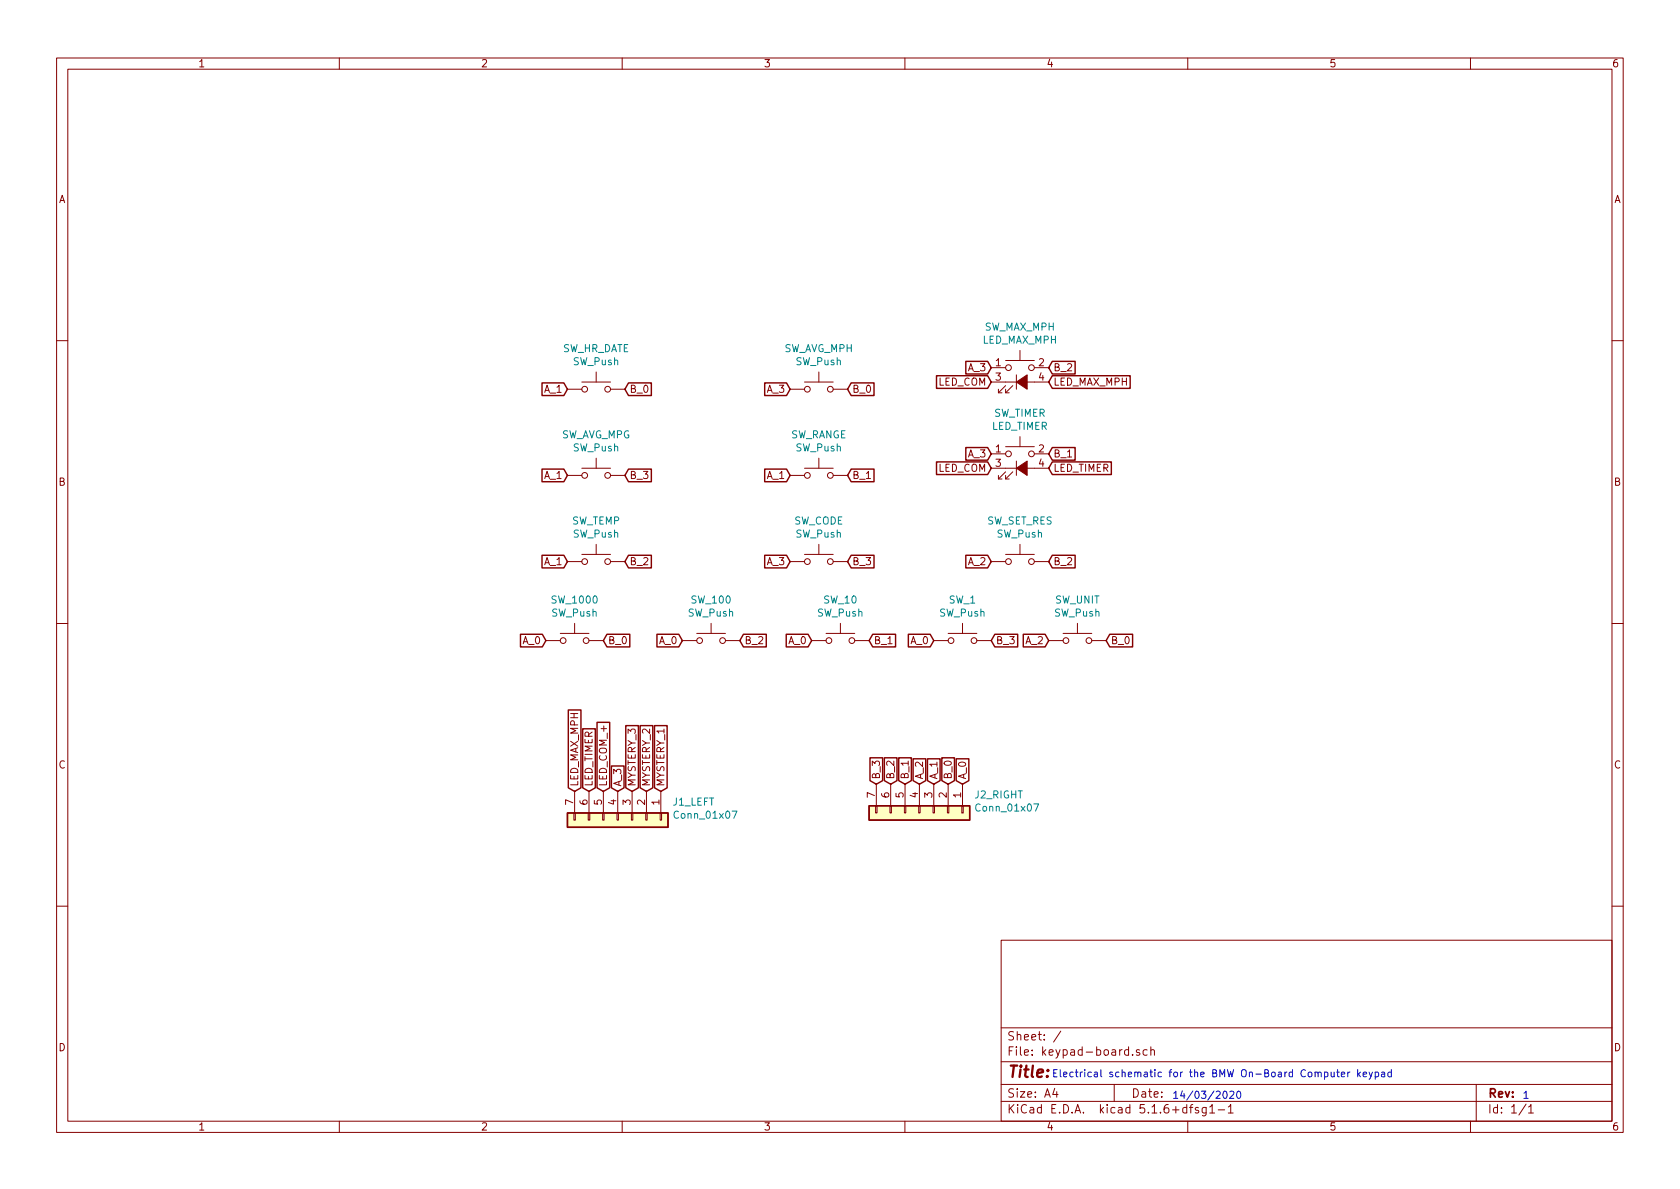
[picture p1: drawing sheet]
<svg xmlns="http://www.w3.org/2000/svg" width="297mm" height="210mm" viewBox="0 0 297 210" stroke-linecap="round" stroke-linejoin="round" font-family="sans-serif">
<g fill="none" stroke="#840000" stroke-width=".18">
<path d="M10 10.3h277v189.9h-277zM12 12.2h273v186.1h-273zM60 10.3v1.9M110 10.3v1.9M160 10.3v1.9M210 10.3v1.9M260 10.3v1.9M10 60.2h2M100.3 68.8h2.6M102.9 67.6h5M105.4 65.8v1.8M107.9 68.8h2.6"/>
<path d="M139.7 68.8h2.5M142.2 67.6h5.1M144.8 65.8v1.8M147.3 68.8h2.6M175.3 67.6h10.1M175.3 65h2.5M176.5 68.8v.7h.7M177.8 68.8v.7h.6M177.8 79h5.1M177.8 68.2l-1.3 1.3M177.8 63.7h5.1M179.1 68.2l-1.3 1.3"/>
<path d="M179.7 66.3v2.5M180.3 62v1.7M180.3 77.2v1.8M182.9 65h2.5M285 60.2h2M100.3 84.1h2.6M100.3 99.3h2.6M102.9 82.8h5M102.9 98h5M105.4 81v1.8M105.4 96.3v1.7M107.9 84.1h2.6"/>
<path d="M107.9 99.3h2.6M139.7 84.1h2.5M139.7 99.3h2.5M142.2 82.8h5.1M142.2 98h5.1M144.8 81v1.8M144.8 96.3v1.7M147.3 84.1h2.6M147.3 99.3h2.6M175.3 82.8h10.1M175.3 80.3h2.5M175.3 99.3h2.5"/>
<path d="M176.5 84.1v.6h.7M177.8 84.1v.6h.6M177.8 83.4l-1.3 1.3M177.8 98h5.1M179.1 83.4l-1.3 1.3M179.7 81.5v2.6M180.3 96.3v1.7M182.9 80.3h2.5M182.9 99.3h2.5M10 110.3h2M96.5 113.3h2.6M99.1 112h5"/>
<path d="M101.6 110.2v1.8M104.1 113.3h2.6M120.6 113.3h2.6M123.2 112h5.1M125.7 110.2v1.8M128.3 113.3h2.5M143.5 113.3h2.5M146 112h5.1M148.6 110.2v1.8M151.1 113.3h2.6M165.1 113.3h2.5M167.6 112h5.1"/>
<path d="M170.2 110.2v1.8M172.7 113.3h2.6M185.4 113.3h2.6M188 112h5M190.5 110.2v1.8M193 113.3h2.6M285 110.3h2M101.6 139.9v3.9M104.1 139.9v3.9M106.7 139.9v3.9M109.2 139.9v3.9M111.8 139.9v3.9"/>
<path d="M114.3 139.9v3.9M116.8 139.9v3.9M154.9 138.7v3.8M157.5 138.7v3.8M160 138.7v3.8M162.6 138.7v3.8M165.1 138.7v3.8M167.6 138.7v3.8M170.2 138.7v3.8M101.5 143.8h.2v1.2h-.2zM104 143.8h.3v1.2h-.3zM106.6 143.8h.2v1.2h-.2z"/>
<path d="M109.1 143.8h.2v1.2h-.2zM111.6 143.8h.3v1.2h-.3zM114.2 143.8h.2v1.2h-.2zM116.7 143.8h.3v1.2h-.3zM154.8 142.5h.3v1.3h-.3zM157.4 142.5h.2v1.3h-.2zM159.9 142.5h.2v1.3h-.2zM162.4 142.5h.3v1.3h-.3zM165 142.5h.2v1.3h-.2zM167.5 142.5h.3v1.3h-.3zM170.1 142.5h.2v1.3h-.2zM10 160.2h2"/>
<path d="M177 166.3h108v32h-108zM285 160.2h2M60 198.3v1.9M110 198.3v1.9M160 198.3v1.9M177 194.8h108M177 191.8h108M177 187.8h108M177 181.8h108M186.5 192.5l-.4 1h1M186.8 193v1M187.6 182.3l-1.3 2"/>
<path d="M197 191.8v3M200.3 186.5v.1M201.5 185.7l-.4-.1-.2 .2 .1 .2 .5 .2v.3h-.6M202.8 185.7l-.4-.1-.3 .3 .1 .6 .2 .1 .4-.1M203.5 185.7l.2-.1 .3 .1 .1 .9M203.5 185.1v1.5M210 198.3v1.9M210.3 195.8h.6M210.9 195.3l-.4 .2v1.3M211.9 195.9l-.4-.1-.2 .2 .1 .3 .5 .1v.3h-.6M213.3 195.8v1.2l-.3 .3h-.4M213.3 195.9l-.5-.1-.3 .3 .1 .6 .2 .1 .5-.1"/>
<path d="M213.9 195.8l.4-.5v1.5M213.9 196.8h.9M215.4 196.3h1.1M217.2 195.8l.4-.5v1.5M217.2 196.8h.8M260 198.3v1.9M261 191.8v6.5M269.8 195.2l-1.2 2M270.3 195.8l.4-.5v1.5M270.3 196.8h.8"/>
<circle cx="103.4" cy="68.8" r=".51"/>
<circle cx="107.4" cy="68.8" r=".51"/>
<circle cx="142.7" cy="68.8" r=".51"/>
<circle cx="146.8" cy="68.8" r=".51"/>
<circle cx="178.3" cy="65" r=".51"/>
<circle cx="182.4" cy="65" r=".51"/>
<circle cx="103.4" cy="99.3" r=".51"/>
<circle cx="103.4" cy="84.1" r=".51"/>
<circle cx="107.4" cy="84.1" r=".51"/>
<circle cx="107.4" cy="99.3" r=".51"/>
<circle cx="142.7" cy="99.3" r=".51"/>
<circle cx="142.7" cy="84.1" r=".51"/>
<circle cx="146.8" cy="99.3" r=".51"/>
<circle cx="146.8" cy="84.1" r=".51"/>
<circle cx="178.3" cy="80.3" r=".51"/>
<circle cx="178.3" cy="99.3" r=".51"/>
<circle cx="182.4" cy="80.3" r=".51"/>
<circle cx="182.4" cy="99.3" r=".51"/>
<circle cx="99.6" cy="113.3" r=".51"/>
<circle cx="103.6" cy="113.3" r=".51"/>
<circle cx="123.7" cy="113.3" r=".51"/>
<circle cx="127.8" cy="113.3" r=".51"/>
<circle cx="146.6" cy="113.3" r=".51"/>
<circle cx="150.6" cy="113.3" r=".51"/>
<circle cx="168.1" cy="113.3" r=".51"/>
<circle cx="172.2" cy="113.3" r=".51"/>
<circle cx="188.5" cy="113.3" r=".51"/>
<circle cx="192.5" cy="113.3" r=".51"/>
</g>
<g fill="#ffffc2" stroke="#ffffc2" stroke-width=".18">
<path d="M153.7 142.5h17.7v2.5h-17.7z"/>
<path d="M100.3 143.8h17.8v2.5h-17.8z"/>
</g>
<g fill="none" stroke="#840000" stroke-width=".25">
<path d="M95.8 67.7h3.9l.6 1.1-.6 1.1h-3.9zM111.1 67.7h4.1v2.2h-4.1l-.6-1.1zM135.2 67.7h3.9l.6 1.1-.6 1.1h-3.9zM150.5 67.7h4v2.2h-4l-.6-1.1zM165.6 66.4h9l.7 1.2-.7 1.1h-9zM170.8 79.1h3.8l.7 1.2-.7 1.1h-3.8zM170.8 63.9h3.8l.7 1.1-.7 1.1h-3.8zM186.1 79.1h4v2.3h-4l-.7-1.1zM186.1 63.9h4v2.2h-4l-.7-1.1zM186.1 66.4h13.7v2.3h-13.7l-.7-1.1zM95.8 98.2h3.9l.6 1.1-.6 1.1h-3.9zM95.8 83h3.9l.6 1.1-.6 1.1h-3.9z"/>
<path d="M111.1 98.2h4.1v2.2h-4.1l-.6-1.1zM111.1 83h4.1v2.2h-4.1l-.6-1.1zM135.2 98.2h3.9l.6 1.1-.6 1.1h-3.9zM135.2 83h3.9l.6 1.1-.6 1.1h-3.9zM150.5 83h4v2.2h-4l-.6-1.1zM150.5 98.2h4v2.2h-4l-.6-1.1zM165.6 81.7h9l.7 1.1-.7 1.1h-9zM170.8 98.2h3.8l.7 1.1-.7 1.1h-3.8zM186.1 98.2h4v2.2h-4l-.7-1.1zM186.1 81.7h10.4v2.2h-10.4l-.7-1.1zM92 112.2h3.9l.6 1.1-.6 1.1h-3.9zM107.3 112.2h4.1v2.2h-4.1l-.6-1.1z"/>
<path d="M116.2 112.2h3.8l.6 1.1-.6 1.1h-3.8zM131.4 112.2h4.1v2.2h-4.1l-.6-1.1zM139 112.2h3.9l.6 1.1-.6 1.1h-3.9zM154.3 112.2h4v2.2h-4l-.6-1.1zM160.6 112.2h3.9l.6 1.1-.6 1.1h-3.9zM175.9 112.2h4v2.2h-4l-.6-1.1zM180.9 112.2h3.9l.6 1.1-.6 1.1h-3.9zM196.2 112.2h4.1v2.2h-4.1l-.6-1.1zM100.5 125.5h2.2v13.8l-1.1 .6-1.1-.6zM103 128.9h2.3v10.4l-1.2 .6-1.1-.6zM105.6 127.7h2.2v11.6l-1.1 .6-1.1-.6zM108.1 135.5h2.2v3.8l-1.1 .6-1.1-.6z"/>
<path d="M110.6 128.3h2.3v11l-1.1 .6-1.2-.6zM113.2 128.3h2.2v11l-1.1 .6-1.1-.6zM115.7 128.3h2.3v11l-1.2 .6-1.1-.6zM153.8 134h2.3v4l-1.2 .7-1.1-.7zM156.4 134h2.2v4l-1.1 .7-1.1-.7zM158.9 134h2.2v4l-1.1 .7-1.1-.7zM161.4 134.2h2.3v3.8l-1.1 .7-1.2-.7zM164 134.2h2.2v3.8l-1.1 .7-1.1-.7zM166.5 134h2.3v4l-1.2 .7-1.1-.7zM169.1 134.2h2.2v3.8l-1.1 .7-1.1-.7zM100.3 143.8h17.8v2.5h-17.8zM153.7 142.5h17.7v2.5h-17.7z"/>
</g>
<path d="M129.4 143.4h.9l-.6 1.3M182.8 142.2h.8l-.5 1.2" fill="none" stroke="#008484" stroke-width=".18"/>
<g fill="#840000" stroke="#840000" stroke-width=".18">
<path d="M179.7 82.8l1.9-1.3v2.6z"/>
<path d="M179.7 67.6l1.9-1.3v2.5z"/>
</g>
<g fill="none" stroke="#0000c2" stroke-width=".18">
<path d="M186.3 189.8h.4M186.9 189.1h-.6v1.3h.6M187.5 189.1v1.1l.1 .2M188.1 190l.5-.1v-.3h-.4l-.1 .2v.6h.5M189.7 189.6h-.3l-.2 .2 .1 .6h.4M190.1 189.6h.5M190.3 189.1v1.1l.3 .2M191 189.6v.8M191.4 189.6l-.4 .2M191.8 189.1v.2M191.8 189.6v.8M193 189.6h-.4l-.2 .2 .1 .6h.5"/>
<path d="M193.5 189.6h.5v.8M194 189.9h-.4l-.2 .2 .1 .3h.5M207.5 193.3l.4-.3v1.2M207.5 194.2h.8M209 192.9l-.3 .9h.8M209.3 193.4v.8M210.9 192.9l-1.1 1.6M243.2 189.6h.3l.3 .2-.2 .6h-.4M244.3 189.6h.5v.8M244.8 189.9h-.4l-.2 .2 .1 .3h.5M246 189.6h-.4l-.2 .2 .1 .6h.5M246 189.1v1.3"/>
</g>
<text font-size="2.8" fill="#840000" x="178" y="190.5">Title:</text>
<g font-size="2.1" fill="#840000">
<text x="178" y="184">Sheet: /</text>
<text x="178" y="186.7">File: keypad-board.sch</text>
<text x="178" y="196.9">KiCad E.D.A. kicad 5.1.6+dfsg1-1</text>
<text x="178" y="194.1">Size: A4</text>
<text x="200" y="194.1">Date:</text>
<text x="263" y="194.1">Rev:</text>
<text x="263" y="196.9">Id: 1/1</text>
</g>
<g font-size="1.8" fill="#840000">
<text x="35" y="11.9">1</text>
<text x="85" y="11.9">2</text>
<text x="135" y="11.9">3</text>
<text x="185" y="11.9">4</text>
<text x="235" y="11.9">5</text>
<text x="285" y="11.9">6</text>
<text x="10.4" y="35.9">A</text>
<text x="285.4" y="35.9">A</text>
<text x="171.2" y="65.7">A_3</text>
<text x="176" y="64.8">1</text>
<text x="183.7" y="64.8">2</text>
<text x="186.2" y="65.7">B_2</text>
<text x="96.3" y="69.5">A_1</text>
<text x="111.3" y="69.5">B_0</text>
<text x="135.7" y="69.5">A_3</text>
<text x="150.6" y="69.5">B_0</text>
<text x="165.8" y="68.2">LED_COM</text>
<text x="176" y="67.3">3</text>
<text x="183.7" y="67.3">4</text>
<text x="186.2" y="68.2">LED_MAX_MPH</text>
<text x="165.8" y="83.4">LED_COM</text>
<text x="171.2" y="80.9">A_3</text>
<text x="176" y="80">1</text>
<text x="176" y="82.5">3</text>
<text x="183.7" y="80">2</text>
<text x="183.7" y="82.5">4</text>
<text x="186.2" y="80.9">B_1</text>
<text x="186.2" y="83.4">LED_TIMER</text>
<text x="10.4" y="85.9">B</text>
<text x="96.3" y="84.7">A_1</text>
<text x="111.3" y="84.7">B_3</text>
<text x="135.7" y="84.7">A_1</text>
<text x="150.6" y="84.7">B_1</text>
<text x="285.4" y="85.9">B</text>
<text x="96.3" y="99.9">A_1</text>
<text x="111.3" y="99.9">B_2</text>
<text x="135.7" y="99.9">A_3</text>
<text x="150.6" y="99.9">B_3</text>
<text x="171.2" y="99.9">A_2</text>
<text x="186.2" y="99.9">B_2</text>
<text x="92.5" y="113.9">A_0</text>
<text x="107.5" y="113.9">B_0</text>
<text x="116.6" y="113.9">A_0</text>
<text x="131.6" y="113.9">B_2</text>
<text x="139.5" y="113.9">A_0</text>
<text x="154.5" y="113.9">B_1</text>
<text x="161.1" y="113.9">A_0</text>
<text x="176" y="113.9">B_3</text>
<text x="181.4" y="113.9">A_2</text>
<text x="196.4" y="113.9">B_0</text>
<text x="10.4" y="135.9">C</text>
<text x="155.6" y="137.9" transform="rotate(-90 155.6 137.9)">B_3</text>
<text x="158.1" y="137.9" transform="rotate(-90 158.1 137.9)">B_2</text>
<text x="160.7" y="137.9" transform="rotate(-90 160.7 137.9)">B_1</text>
<text x="163.2" y="137.9" transform="rotate(-90 163.2 137.9)">A_2</text>
<text x="165.7" y="137.9" transform="rotate(-90 165.7 137.9)">A_1</text>
<text x="168.3" y="137.9" transform="rotate(-90 168.3 137.9)">B_0</text>
<text x="170.8" y="137.9" transform="rotate(-90 170.8 137.9)">A_0</text>
<text x="285.4" y="135.9">C</text>
<text x="101.3" y="142.3" transform="rotate(-90 101.3 142.3)">7</text>
<text x="102.2" y="139.2" transform="rotate(-90 102.2 139.2)">LED_MAX_MPH</text>
<text x="103.9" y="142.3" transform="rotate(-90 103.9 142.3)">6</text>
<text x="104.8" y="139.2" transform="rotate(-90 104.8 139.2)">LED_TIMER</text>
<text x="106.4" y="142.3" transform="rotate(-90 106.4 142.3)">5</text>
<text x="107.3" y="139.2" transform="rotate(-90 107.3 139.2)">LED_COM_+</text>
<text x="109" y="142.3" transform="rotate(-90 109 142.3)">4</text>
<text x="109.9" y="139.2" transform="rotate(-90 109.9 139.2)">A_3</text>
<text x="111.5" y="142.3" transform="rotate(-90 111.5 142.3)">3</text>
<text x="112.4" y="139.2" transform="rotate(-90 112.4 139.2)">MYSTERY_3</text>
<text x="114" y="142.3" transform="rotate(-90 114 142.3)">2</text>
<text x="114.9" y="139.2" transform="rotate(-90 114.9 139.2)">MYSTERY_2</text>
<text x="116.6" y="142.3" transform="rotate(-90 116.6 142.3)">1</text>
<text x="117.5" y="139.2" transform="rotate(-90 117.5 139.2)">MYSTERY_1</text>
<text x="154.7" y="141.1" transform="rotate(-90 154.7 141.1)">7</text>
<text x="157.2" y="141.1" transform="rotate(-90 157.2 141.1)">6</text>
<text x="159.8" y="141.1" transform="rotate(-90 159.8 141.1)">5</text>
<text x="162.3" y="141.1" transform="rotate(-90 162.3 141.1)">4</text>
<text x="164.8" y="141.1" transform="rotate(-90 164.8 141.1)">3</text>
<text x="167.4" y="141.1" transform="rotate(-90 167.4 141.1)">2</text>
<text x="169.9" y="141.1" transform="rotate(-90 169.9 141.1)">1</text>
<text x="10.4" y="185.9">D</text>
<text x="285.4" y="185.9">D</text>
<text x="35" y="199.9">1</text>
<text x="85" y="199.9">2</text>
<text x="135" y="199.9">3</text>
<text x="185" y="199.9">4</text>
<text x="235" y="199.9">5</text>
<text x="285" y="199.9">6</text>
</g>
<g font-size="1.8" fill="#008484">
<text x="174" y="58.5">SW_MAX_MPH</text>
<text x="99.3" y="62.3">SW_HR_DATE</text>
<text x="101.3" y="64.6">SW_Push</text>
<text x="138.5" y="62.3">SW_AVG_MPH</text>
<text x="140.7" y="64.6">SW_Push</text>
<text x="173.7" y="60.8">LED_MAX_MPH</text>
<text x="99.1" y="77.5">SW_AVG_MPG</text>
<text x="139.7" y="77.5">SW_RANGE</text>
<text x="175.3" y="76">LED_TIMER</text>
<text x="175.7" y="73.7">SW_TIMER</text>
<text x="101.3" y="79.8">SW_Push</text>
<text x="140.7" y="79.8">SW_Push</text>
<text x="101" y="92.8">SW_TEMP</text>
<text x="101.3" y="95.1">SW_Push</text>
<text x="140.3" y="92.8">SW_CODE</text>
<text x="140.7" y="95.1">SW_Push</text>
<text x="174.4" y="92.8">SW_SET_RES</text>
<text x="176.3" y="95.1">SW_Push</text>
<text x="97.7" y="106.7">SW_1000</text>
<text x="122.4" y="106.7">SW_100</text>
<text x="145.7" y="106.7">SW_10</text>
<text x="167.8" y="106.7">SW_1</text>
<text x="186.5" y="106.7">SW_UNIT</text>
<text x="97.5" y="109">SW_Push</text>
<text x="121.7" y="109">SW_Push</text>
<text x="144.5" y="109">SW_Push</text>
<text x="166.1" y="109">SW_Push</text>
<text x="186.4" y="109">SW_Push</text>
<text x="118.9" y="142.5">J1_LEFT</text>
<text x="172.4" y="141.2">J2_RIGHT</text>
<text x="172.8" y="143.5">Conn_01x07</text>
<text x="119.5" y="144.8">Conn_01x07</text>
</g>
<g font-size="1.8" fill="#0000c2">
<text x="194.4" y="190.5">Electrical schematic for the BMW On-Board Computer keypad</text>
<text x="210.9" y="194.3">14/03/2020</text>
<text x="269.5" y="194.3">1</text>
</g>
</svg>
